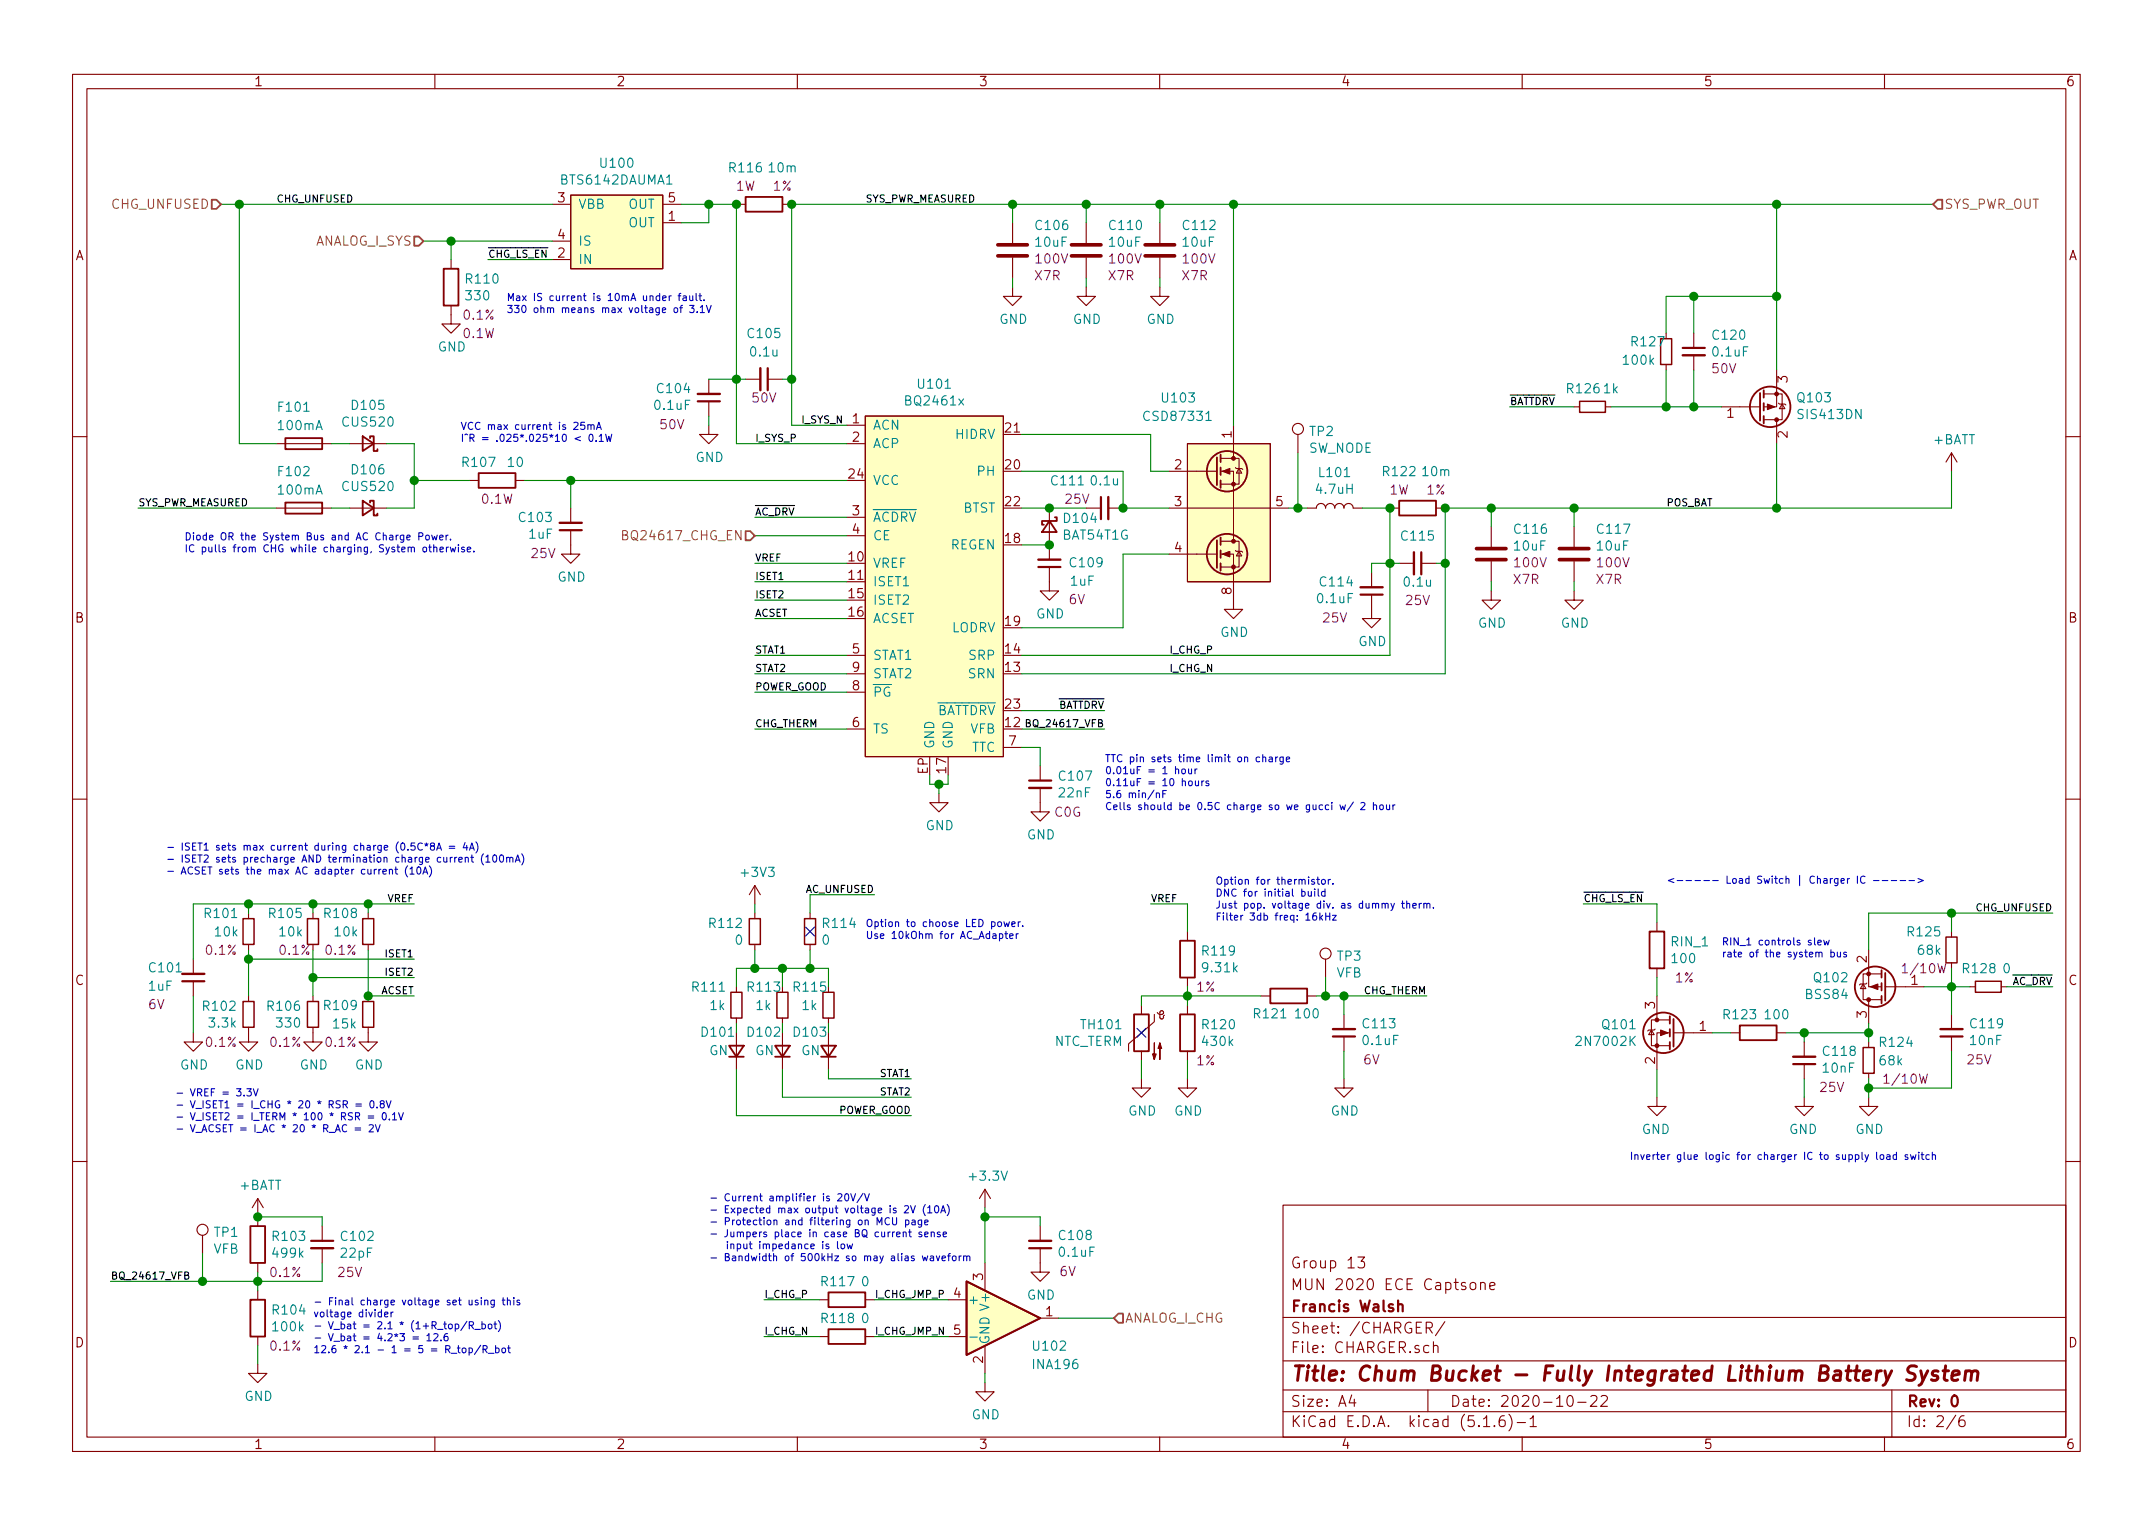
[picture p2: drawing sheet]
<svg xmlns="http://www.w3.org/2000/svg" width="297mm" height="210mm" viewBox="0 0 297 210" stroke-linecap="round" stroke-linejoin="round" font-family="sans-serif">
<g fill="none" stroke="#840000" stroke-width=".15">
<path d="M10 10.3h277v189.9h-277zM12 12.2h273v186.1h-273zM60 10.3v1.9M110 10.3v1.9M160 10.3v1.9M210 10.3v1.9M260 10.3v1.9M62.2 35.8v1.3M76.2 35.8h2.5M76.2 28.2h2.5M76.2 33.3h2.5M78.7 26.9h12.7v10.2h-12.7z"/>
<path d="M91.4 30.7h2.6M91.4 28.2h2.6M101.6 28.2h1.3M107.9 28.2h1.3M139.7 39.6v1.3h1.3l-1.3 1.3-1.3-1.3h1.3M139.7 30.7v2.8M139.7 35.6v2.7M149.9 39.6v1.3h1.2l-1.2 1.3-1.3-1.3h1.3M149.9 30.7v2.8M149.9 35.6v2.7M160 39.6v1.3h1.3l-1.3 1.3-1.3-1.3h1.3M160 30.7v2.8"/>
<path d="M160 35.6v2.7M62.2 42.2v2.5h1.3l-1.3 1.3-1.2-1.3h1.2M97.8 58.7v1.2h1.3l-1.3 1.3-1.3-1.3h1.3M97.8 52.3v2.1M97.8 55.4v2M102.9 52.3h2M105.9 52.3h2M116.8 58.7h2.6M119.4 57.4h19v47h-19zM170.2 58.7v4.5M179.1 59.9v2.6M217.2 56.1h.7"/>
<path d="M221.5 56.1h.7M229.9 50.3v.7M233.7 46v2M233.7 49v2M237.5 56.1h5.3M243.3 54.4h2.6v3.5h-2.6M245.1 51v5.1h-1.8M245.1 57.9v3.3M245.4 55.6l.1 .1h.8l.1 .2M245.9 55.7l.4 .7h-.8zM10 60.2h2M38.1 61.2h7.6"/>
<path d="M38.1 70.1h7.6M48.3 61.2h5M48.3 70.1h5M64.8 66.3h1.2M71.1 66.3h1.3M78.7 73.1v3.3h1.3l-1.3 1.3-1.2-1.3h1.2M78.7 70.1v2M116.8 61.2h2.6M116.8 71.4h2.6M116.8 73.9h2.6M144.8 78.2v3.3h1.2l-1.2 1.3-1.3-1.3h1.3M144.8 70.1v7.1"/>
<path d="M149.9 70.1h2M152.9 70.1h2M161.3 70.1h16.5M161.3 76.4h6.6M161.3 65h6.6M163.8 61.2h11.5v19.1h-11.5zM168.4 76.4h1.8v7.7h1.2l-1.2 1.2-1.3-1.2h1.3M168.4 65h1.8v9.7M168.4 74.7h2.5v3.5h-2.5M168.4 63.2h2.5v3.6h-2.5M170.4 75.9l.2 .2h.7l.1 .1M170.4 64.5l.2 .1h.7l.1 .2"/>
<path d="M170.9 76.1l.4 .6h-.7zM170.9 64.6l.4 .7h-.7zM180.3 70.1h1.3a.63 .63 0 0 1 .6-.6 .63 .63 0 0 1 .7 .6 .63 .63 0 0 1 .6-.6 .63 .63 0 0 1 .6 .6 .63 .63 0 0 1 .7-.6 .63 .63 0 0 1 .6 .6 .63 .63 0 0 1 .7-.6 .63 .63 0 0 1 .6 .6h1.3M189.2 79v2M191.8 70.1h1.2M193 77.7h2.1M196.1 77.7h2M198.1 70.1h1.3M205.7 72.6v2.8M205.7 77.5v2.8M217.2 72.6v2.8M217.2 77.5v2.8"/>
<path d="M269.2 62.5l-.7 1.2M269.2 62.5v2.5M269.2 62.5l.8 1.2M285 60.2h2M116.8 90.4h2.6M116.8 95.5h2.6M116.8 93h2.6M189.2 82v3.3h1.3l-1.3 1.3-1.2-1.3h1.2M205.7 81.5v1.3h1.3l-1.3 1.3-1.2-1.3h1.2M217.2 81.5v1.3h1.2l-1.2 1.3-1.3-1.3h1.3M10 110.3h2M116.8 100.6h2.6"/>
<path d="M129.5 109.5v1.2h1.3l-1.3 1.3-1.2-1.3h1.2M138.4 103.1h2.6M143.5 108.7v3.3h1.3l-1.3 1.3-1.3-1.3h1.3M143.5 105.7v2M285 110.3h2M26.7 132.3v2.1M26.7 135.4v2M34.3 126v.7M34.3 130.3v.8M34.3 137.4v.8M43.2 126v.7M43.2 137.4v.8"/>
<path d="M50.8 126v.7M50.8 130.3v.8M50.8 137.4v.8M101.6 136.1v.8M104.1 122.2l-.7 1.2M104.1 122.2v2.5M104.1 126v.7M104.1 130.3v.8M104.1 122.2l.8 1.2M111.8 126v.7M111.8 130.3v.8M157.5 138.7v1.2"/>
<path d="M159.3 139.9v1.1l-3.6 3v1M159.7 139.7a.44 .44 0 0 0 .4 .3 .44 .44 0 0 0 .4-.4l-.1-.2-.4 .2v.9l.2 .1h.2l.1-.2v-.2l.2-.1M163.8 128.5v1.3M163.8 134.9v1.2M163.8 138.7v1.2M174 137.4h1.3M180.3 137.4h1.3M182.9 132.3v2.6M185.4 139.9v2.1M228.6 127.2v1.3M228.6 133.6v1.3M228.6 137.4v3.3"/>
<path d="M257 135.8l.4 .6h-.7zM257.6 135.6l-.2 .2h-.7l-.2 .1M257.8 131.1v5h1.8M257.8 137.9v3.3M259.6 134.4h-2.6v3.5h2.6M260.1 136.1h5.3M269.2 128.5v.8M269.2 132.8v.8M269.2 139.9v2.1M271.8 136.1h.7M276.1 136.1h.8M26.7 142.5v1.3h1.2l-1.2 1.2-1.3-1.2h1.3"/>
<path d="M34.3 141.7v2.1h1.3l-1.3 1.2-1.3-1.2h1.3M43.2 141.7v2.1h1.2l-1.2 1.2-1.3-1.2h1.3M50.8 141.7v2.1h1.3l-1.3 1.2-1.3-1.2h1.3M101.6 140.5v.7M101.6 142.5v5.1M107.9 140.5v.7M107.9 142.5v5.1M114.3 140.5v.7M114.3 142.5v5.1M157.5 148.8v1.3h1.2l-1.2 1.3-1.3-1.3h1.3M157.5 145v1.3M163.8 148.8v1.3h1.3l-1.3 1.3-1.2-1.3h1.2"/>
<path d="M163.8 145v1.3M185.4 148.8v1.3h1.3l-1.3 1.3-1.3-1.3h1.3M185.4 143v2M227.8 142.1l.4 .6h-.7zM228.3 142l-.1 .1h-.7l-.2 .1M228.6 151.4v1.2h-1.3l1.3 1.3 1.3-1.3h-1.3M230.4 142.5h-1.8v5.1M230.4 140.7h-2.6v3.6h2.6M230.9 142.5h5.3M238.8 142.5h1.2M245.1 142.5h1.3M248.9 151.4v1.2h-1.3l1.3 1.3 1.3-1.3h-1.3"/>
<path d="M248.9 143.8v2M248.9 146.8v2M257.8 151.4v1.2h1.3l-1.3 1.3-1.3-1.3h1.3M257.8 143.8v.7M257.8 148.1v.7M269.2 143v2M10 160.2h2M27.9 170.4v2.6M35.6 165.3l-.8 1.3M35.6 165.3v3.9M35.6 174.2v1.3M35.6 178v1.3"/>
<path d="M35.6 165.3l.7 1.3M44.4 169.2v2M44.4 172.2v2M113 179.3h1.3M119.4 179.3h1.2M130.8 179.3h2.5M135.9 164.1l-.8 1.2M135.9 164.1v2.5M135.9 174.2v3.8M135.9 164.1l.8 1.2M143.5 172.2v3.3h1.3l-1.3 1.3-1.3-1.3h1.3M143.5 169.2v2"/>
<path d="M177 166.3h108v32h-108zM187.4 173.4h.9l-.5 .6 .3 .1a.61 .61 0 0 1 .1 .7l-.2 .1h-.4l-.2-.1M202.9 177.1a.41 .41 0 0 1 .7 .1v.4a.41 .41 0 0 1-.4 .3 .41 .41 0 0 1-.4-.3zM204.3 177.1a.38 .38 0 0 1 .6 0v.8M204.3 176.9v1M205.5 177.4l.7-.1v-.3l-.4-.1-.3 .2 .1 .7 .2 .1 .4-.1M285 160.2h2M35.6 188.2v1.3h1.2l-1.2 1.2-1.3-1.2h1.3M35.6 184.4v1.3M60 198.3v1.9M110 198.3v1.9M113 184.4h1.3"/>
<path d="M119.4 184.4h1.2M130.8 184.4h2.5M135.9 190.7v1.3h1.3l-1.3 1.3-1.3-1.3h1.3M135.9 185.7v3.8M143.5 181.9h2.5M160 198.3v1.9M177 194.8h108M177 191.8h108M177 187.8h108M177 181.8h108M186.5 192.5l-.4 1h1M186.8 193v1"/>
<path d="M196.8 183.2l.7-.1 .1-.2v-.3l-.3-.2h-.5v1.5M197 191.8v3M197.1 183.2l.5 .7M197.8 185.7a.38 .38 0 0 1 .6 .1v.8M197.8 185.1v1.5M199.3 182.3l-1.3 2M204.7 196.8h.8M206.2 196.7v.1l-.1-.1h.1v.1M207.5 195.3a.59 .59 0 0 0-.7 .7l.1 .7a.49 .49 0 0 0 .7 0 .65 .65 0 0 0-.1-.7 .51 .51 0 0 0-.6 0l-.1 .2M208.2 195.1a1.71 1.71 0 0 1 0 2.3M209.3 196.3h1.2M210 198.3v1.9"/>
<path d="M211.1 195.8l.3-.3 .1-.2v1.5M211.1 196.8h.9M216.3 192.7a.35 .35 0 0 1 .4-.2 .35 .35 0 0 1 .3 .3 .78 .78 0 0 1-.4 1.2 .87 .87 0 0 1-.3-1.3zM217.7 193.5h1.1M219.5 192.7l.2-.2h.3a.41 .41 0 0 1 .3 .7l-.9 .8h.9M220.9 192.7l.2-.2 .5 .1a.37 .37 0 0 1 .1 .6l-.9 .8h1M260 198.3v1.9M261 191.8v6.5M269.8 195.2l-1.2 2M271 195.3a.62 .62 0 0 0-.7 .7v.5a.48 .48 0 0 0 .7 .2l.1-.2-.1-.5a.48 .48 0 0 0-.7 .2"/>
<circle cx="179.1" cy="59.2" r=".76"/>
<circle cx="182.9" cy="131.6" r=".76"/>
<circle cx="27.9" cy="169.7" r=".76"/>
</g>
<g fill="none" stroke="#840000" stroke-width=".3">
<path d="M96.3 55.4h3M105.9 50.8v3M232.2 48h3M77.2 73.1h3.1M143.3 78.2h3M151.9 68.6v3M196.1 76.2v3M187.7 82h3.1M142 107.7h3M25.1 135.4h3.1M183.9 143h3M247.4 146.8h3"/>
<path d="M267.7 143h3.1M42.9 171.2h3.1M142 172.2h3M192.9 179.4v1.5M192.9 180.1a.38 .38 0 0 1 .6 0v.8M269.4 192.7a.35 .35 0 0 1 .4-.2 .35 .35 0 0 1 .2 .3 .77 .77 0 0 1-.4 1.2 .9 .9 0 0 1-.2-1.3z"/>
</g>
<path d="M260 189.1l.3 1.3M261 189.1l-.9 1.8-.3 .2M264.4 188.5l-.7-.1a.5 .5 0 0 0-.5 .5 .5 .5 0 0 0 .3 .5l.4 .1a.48 .48 0 0 1 .3 .5 .48 .48 0 0 1-.4 .4l-.8-.1M265 189.1l.3 1.3M266 189.1l-.9 1.8-.4 .2M267.4 189.2l-.2-.1-.5 .1-.1 .3 .2 .3 .5 .1 .1 .3-.2 .1-.2 .1-.5-.1M268.1 189.1h.7M268.4 188.4l-.2 1.8 .1 .1 .4 .1M269.3 189.8l1-.2v-.4l-.2-.1-.6 .1-.1 .2-.1 .8 .2 .2 .6-.1M271.2 189.3a.5 .5 0 0 1 .8 .1l-.1 1M271.2 189.1l-.2 1.3M272 189.4a.47 .47 0 0 1 .5-.3 .47 .47 0 0 1 .4 .3l-.1 1" fill="none" stroke="#840000" stroke-width=".41"/>
<g fill="none" stroke="#840000" stroke-width=".25">
<path d="M61.2 37.1h2v5.1h-2zM102.9 27.2h5v2h-5zM242.8 54.2v3.8M243.3 53.8v1.1M243.3 55.6v1M243.3 57.4v1M39.4 60.4h5v1.6h-5zM39.4 69.3h5v1.6h-5zM50 60.2l1.6 1-1.6 1zM50 69.1l1.6 1-1.6 1zM51.1 60.4v-.2h.5v2h.5v-.2M51.1 69.3v-.2h.5v2h.5v-.2"/>
<path d="M66 65.3h5.1v2h-5.1zM144.8 71.9l1 1.5h-2zM145.5 71.4h.3v.5h-2v.5h.2M167.9 63.1v3.8M167.9 74.5v3.9M168.4 62.7v1M168.4 64.5v1M168.4 66.3v1M168.4 74.2v1M168.4 75.9v1.1M168.4 77.7v1M193 69.1h5.1v2h-5.1z"/>
<path d="M156.5 139.9h2v5.1h-2zM162.8 139.9h2v5.1h-2zM162.8 129.8h2v5.1h-2zM175.3 136.4h5v2h-5zM227.6 128.5h2v5.1h-2zM259.6 133.9v1M259.6 135.6v1M259.6 137.4v1M260.1 134.2v3.8M100.6 144.3h2l-1 1.5zM100.6 145.8h2M106.9 144.3h2.1l-1.1 1.5z"/>
<path d="M106.9 145.8h2.1M113.3 144.3h2l-1 1.5zM113.3 145.8h2M230.4 140.2v1M230.4 142v1M230.4 143.8v1M230.9 140.6v3.8M240 141.5h5.1v2h-5.1zM34.5 169.2h2.1v5h-2.1zM34.5 179.3h2.1v5.1h-2.1zM114.3 178.3h5.1v2h-5.1zM133.3 176.8l10.2 5.1-10.2 5z"/>
<path d="M114.3 183.4h5.1v2h-5.1z"/>
<circle cx="244.2" cy="56.1" r="2.79"/>
<circle cx="169.3" cy="76.4" r="2.79"/>
<circle cx="169.3" cy="65" r="2.79"/>
<circle cx="258.7" cy="136.1" r="2.79"/>
<circle cx="229.5" cy="142.5" r="2.79"/>
</g>
<path d="M137.7 35.3h4M137.7 33.8h4M147.8 35.3h4.1M147.8 33.8h4.1M158 35.3h4.1M158 33.8h4.1M203.7 77.2h4.1M203.7 75.7h4.1M215.1 77.2h4.1M215.1 75.7h4.1" fill="none" stroke="#840000" stroke-width=".51"/>
<g fill="#ffffc2" stroke="#ffffc2" stroke-width=".14">
<path d="M133.3 176.8l10.2 5.1-10.2 5z"/>
<path d="M78.7 26.9h12.7v10.2h-12.7z"/>
<path d="M119.4 57.4h19v47h-19z"/>
<path d="M163.8 61.2h11.5v19.1h-11.5z"/>
</g>
<path d="M92 25.4h.7M166.4 58h.7M133.8 184.5h1" fill="none" stroke="#008484" stroke-width=".15"/>
<g fill="none" stroke="#840000" stroke-width=".33">
<path d="M96.3 54.4h3M104.9 50.8v3M232.2 49h3M77.2 72.1h3.1M143.3 77.2h3M152.9 68.6v3M195.1 76.2v3M187.7 81h3.1M142 108.7h3M25.1 134.4h3.1M183.9 142h3M247.4 145.8h3"/>
<path d="M267.7 142h3.1M42.9 172.2h3.1M142 171.2h3"/>
</g>
<g fill="none" stroke="#840000" stroke-width=".2">
<path d="M217.9 55.4h3.6v1.5h-3.6zM229.1 46.7h1.5v3.6h-1.5zM33.5 126.7h1.6v3.6h-1.6zM33.5 138.2h1.6v3.5h-1.6zM42.4 138.2h1.5v3.5h-1.5zM42.4 126.7h1.5v3.6h-1.5zM50 126.7h1.6v3.6h-1.6zM50 138.2h1.6v3.5h-1.6zM100.8 136.9h1.6v3.6h-1.6zM103.4 126.7h1.5v3.6h-1.5zM107.2 136.9h1.5v3.6h-1.5zM111 126.7h1.5v3.6h-1.5z"/>
<path d="M113.5 136.9h1.6v3.6h-1.6zM268.5 129.3h1.5v3.5h-1.5zM272.5 135.4h3.6v1.5h-3.6zM257 144.5h1.6v3.6h-1.6z"/>
</g>
<g fill="#840000" stroke="#840000" stroke-width=".15">
<path d="M229.1 142.1l1 .4-1 .4z"/>
<path d="M258.1 136.1l1-.3v.7z"/>
<path d="M160 143.9l.3 .7h-.5l.2-.7v2.3z"/>
<path d="M159.3 143.9v2.3l-.3-.8h.5l-.2 .8z"/>
<path d="M243.8 55.7l1.1 .4-1.1 .4z"/>
<path d="M168.7 76.4l1-.3v.7z"/>
<path d="M168.7 65l1-.4v.8z"/>
<circle cx="228.6" cy="144.3" r=".25"/>
<circle cx="228.6" cy="140.7" r=".25"/>
<circle cx="257.8" cy="134.4" r=".25"/>
<circle cx="257.8" cy="137.9" r=".25"/>
<circle cx="245.1" cy="54.4" r=".25"/>
<circle cx="245.1" cy="57.9" r=".25"/>
<circle cx="170.2" cy="78.2" r=".25"/>
<circle cx="170.2" cy="74.7" r=".25"/>
<circle cx="170.2" cy="66.8" r=".25"/>
<circle cx="170.2" cy="63.2" r=".25"/>
</g>
<g fill="none" stroke="#008400" stroke-width=".15">
<path d="M30.5 28.2h45.7M33 28.2v33h5.1M58.4 33.3h17.8M62.2 33.3v2.5M67.3 35.8h8.9M94 28.2h7.6v33h15.2M97.8 28.2v2.5h-3.8M139.7 28.2v2.5M139.7 38.3v1.3M149.9 28.2v2.5M149.9 38.3v1.3M160 28.2v2.5"/>
<path d="M160 38.3v1.3M170.2 28.2v30.5M245.1 28.2v22.8M266.7 28.2h-157.5v30.5h7.6M97.8 57.4v1.3M97.8 52.3h5.1M107.9 52.3h1.3M141 59.9h17.7v5.1h2.6M208.3 56.1h8.9M222.2 56.1h15.3M229.9 51v5.1M233.7 40.9v5.1"/>
<path d="M233.7 51v5.1M245.1 40.9h-15.2v5.1M19 70.1h19.1M45.7 70.1h2.6M45.7 61.2h2.6M53.3 61.2h3.8v8.9h-3.8M57.1 66.3h7.7M72.4 66.3h44.4M78.7 66.3v3.8M104.1 71.4h12.7M104.1 73.9h12.7M104.1 77.7h12.7"/>
<path d="M141 70.1h8.9M141 65h13.9v5.1h6.4M141 75.2h3.8M161.3 76.4h-6.4v10.2h-13.9M177.8 70.1h2.5M179.1 62.5v7.6M188 70.1h3.8v20.3h-50.8M193 77.7h-3.8v1.3M198.1 77.7h1.3M205.7 70.1v2.5M217.2 70.1v2.5M245.1 61.2v8.9"/>
<path d="M269.2 65v5.1h-69.8v22.9h-58.4M104.1 82.8h12.7M104.1 85.3h12.7M104.1 80.3h12.7M104.1 93h12.7M104.1 90.4h12.7M104.1 95.5h12.7M141 98h11.4M205.7 80.3v1.2M217.2 80.3v1.2M104.1 100.6h12.7M128.3 106.9v1.3h2.5v-1.3"/>
<path d="M129.5 108.2v1.3M141 103.1h2.5v2.6M141 100.6h11.4M26.7 137.4v5.1M34.3 124.7v1.3M34.3 131.1v6.3M34.3 132.3h22.8M43.2 124.7v1.3M43.2 131.1v6.3M43.2 134.9h13.9M50.8 124.7v1.3M50.8 131.1v6.3h6.3"/>
<path d="M57.1 124.7h-30.4v7.6M101.6 136.1v-2.5h12.7v2.5M104.1 124.7v1.3M104.1 131.1v2.5M107.9 133.6v2.5M111.8 131.1v2.5M120.6 123.4h-8.8v2.6M158.7 124.7h5.1v3.8M163.8 136.1v2.6M174 137.4h-16.5v1.3M181.6 137.4h15.2M182.9 134.9v2.5"/>
<path d="M185.4 137.4v2.5M218.4 124.7h10.2v2.5M228.6 134.9v2.5M265.4 136.1h6.4M269.2 126v2.5M269.2 133.6v6.3M276.9 136.1h6.3M283.2 126h-25.4v5.1M101.6 141.2v1.3M101.6 147.6v6.3h24.1M107.9 147.6v3.8h17.8M114.3 147.6v1.2h11.4"/>
<path d="M157.5 146.3v2.5M163.8 146.3v2.5M185.4 145v3.8M228.6 147.6v3.8M236.2 142.5h2.6M246.4 142.5h11.4M248.9 142.5v1.3M248.9 148.8v2.6M257.8 141.2v2.6M257.8 148.8v2.6M269.2 145v5.1h-11.4M27.9 173v3.8"/>
<path d="M35.6 167.9h8.8v1.3M35.6 175.5v2.5M44.4 174.2v2.6h-29.2M105.4 179.3h7.6M120.6 179.3h10.2M135.9 167.9h7.6v1.3M135.9 166.6v7.6M35.6 185.7v2.5M105.4 184.4h7.6M120.6 184.4h10.2M135.9 189.5v1.2M146 181.9h7.7"/>
</g>
<path d="M29.2 27.6h.6l.7 .6-.7 .6h-.6zM57.1 32.6h.7l.6 .7-.6 .6h-.7zM267.3 27.6h.7v1.2h-.7l-.6-.6zM102.9 73.3h.6l.6 .6-.6 .6h-.6zM154.3 181.2h.6v1.3h-.6l-.6-.6z" fill="none" stroke="#848400" stroke-width=".25"/>
<path d="M85.9 73.8h.5l.2-.2-.1-.3-.2-.1h-.4v1.3h.5l.2-.2v-.3l-.1-.1-.2-.1" fill="none" stroke="#848400" stroke-width=".15"/>
<path d="M141.6 99.7h.5v-.3l-.5-.1v1h.4l.2-.4-.3-.2M25.5 175.9h.5v-.3l-.5-.1v1h.4l.2-.4-.3-.2" fill="none" stroke="#000" stroke-width=".15"/>
<g fill="none" stroke="#0000c2" stroke-width=".15">
<path d="M80.6 58.3h-.4l-.1 .4h.5l.1 .1-.1 .4-.1 .1-.4-.1M81.1 58.7l.4-.1v.7M81.1 58.6v.7M81.4 60l.1-.1a.54 .54 0 0 1 .4 .4 .54 .54 0 0 1-.2 .6h-.1a.56 .56 0 0 1-.2-.9zM81.5 58.7l.2-.1h.2l.1 .7M82.3 59.3l.3-1 .4 1M82.4 59h.5M83.6 59.9l.2 1 .2-.7 .2 .7 .2-1M91.4 41.1l.5-.1-.1-.1-.2-.1-.2 .1 .1 .5h.3M92.3 40.8v.7M92.6 40.8l-.3 .2M93 42.5h.3l.2 .1v.3l-.2 .2h-.2l-.1-.2z"/>
<path d="M93.5 40.8h.4M93.8 42.5h.4M93.9 40.5l-.2 .1v.9M94.2 42.1l-.3 .2v.8M94.3 40.9h.3l.1 .6M94.7 41l-.5 .2 .2 .3 .3-.1M95.1 40.8v.5a.24 .24 0 0 0 .2 .2 .24 .24 0 0 0 .3-.1M95.1 42.1h.7l-.4 .4h.3l.1 .2-.1 .4h-.4l-.2-.1M95.6 40.8v.7M96 40.5v.8l.2 .2M96.2 43v.1M96.4 40.8h.4"/>
<path d="M96.6 40.5v.8l.2 .2M96.6 42.4l.3-.3v1M96.6 43.1h.6M97.1 41.4v.1M97.5 42.1l.3 1 .3-1M56.1 74.2l.5-.1-.1-.2-.2-.1-.2 .2 .1 .4h.3M57.8 74h.4l.1-.2v-.2l-.5-.1v1M58.4 75.6l.1-.1 .3 .1v.5h-.3l-.1-.1zM58.8 73.9l.1-.1 .3 .1v.5l-.3 .1-.1-.1zM59.2 75.5h.3M59.3 75.2v.8l.2 .1M59.6 73.8l.2 .7 .1-.5 .2 .5 .2-.7"/>
<path d="M59.8 75.6l.4-.1 .1 .6M59.8 75.2v.9M60.7 74.2l.4-.1v-.2l-.3-.1-.1 .2v.4h.4M60.7 75.8l.5-.1-.1-.2h-.3l-.1 .1 .1 .5h.3M61.5 73.8v.7M61.6 75.5v.6M61.8 73.8l-.3 .2M61.9 75.5l-.3 .2M62.1 75.5l.2 .6 .2-.4 .2 .4 .2-.6M62.2 74.4v.1M63.2 75.2h.1M63.2 75.5v.6"/>
<path d="M64.1 75.5h-.3l-.1 .1 .1 .2 .3 .1v.2h-.4M64.5 75.8l.4-.1v-.2h-.3l-.1 .1v.5h.4M65.4 76v.1M82.2 60.8v.1M82.7 60.2l.3-.3v1M82.7 60.9h.5M53.7 119.9v.7M54.5 119.9h.4M54.6 119.6v.8l.3 .2M56.2 119.5a1.09 1.09 0 0 0 0 1.5M56.6 119.9l.2-.3v1M57.2 116.3h-.5v.5l.5-.1 .1 .2-.1 .3-.1 .1-.4-.1"/>
<path d="M57.6 119.7l.1-.1a.53 .53 0 0 1 .4 .5 .53 .53 0 0 1-.4 .5l-.1-.1-.1-.3zM58.3 116.4a.46 .46 0 0 0-.7 .4 .46 .46 0 0 0 .6 .4h.1M58.6 116.4l.2 .1 .3-.1M58.7 116.7l.1-.2 .2 .2M58.8 116.3v.2M59.2 119.5a1.09 1.09 0 0 1 0 1.5M59.6 116.7l-.2-.2 .2-.2 .3 .1v.3a.34 .34 0 0 0-.5 .1 .34 .34 0 0 0 .1 .4l.1 .1a.31 .31 0 0 0 .3-.2 .31 .31 0 0 0-.1-.4M60.2 117.3l.4-1 .3 1M60.3 117h.5M62 117h.7M62 116.8h.7M63 118.3l-.3 .2"/>
<path d="M63.3 118.6l.5-.1-.1-.2h-.3l-.1 .1v.5h.4M64.2 116.3l-.3 .7h.6M64.2 118.4l.4-.1v.6M64.2 118.3v.6M64.4 116.6v.7M64.8 117.3l.3-1 .3 1M64.9 117h.4M64.9 118.3h.4M65.1 118v.8l.2 .1M65.7 116.1a1.16 1.16 0 0 1 0 1.6M66.7 117.8a1.16 1.16 0 0 0 0 1.5M67 118.2l.3-.2v.9"/>
<path d="M67 118.9h.6M68.1 118h.1a.54 .54 0 0 1 .4 .4 .54 .54 0 0 1-.2 .5h-.1a.56 .56 0 0 1-.2-.9zM69 118h.2a.57 .57 0 0 1-.1 .9l-.2-.3zM69.9 118.4l.4-.1v.6M69.9 118.3v.6M70.3 118.4l.2-.1h.2l.1 .6M71.1 118.9l.3-.9 .4 .9M71.2 118.7h.5M72 117.8a1.16 1.16 0 0 1 0 1.5M159.5 109.5l.4-.1 .1 .7M159.5 109.4v.7M160.4 109.5h.4"/>
<path d="M160.9 109.1h-.5v1M163.1 106.2l.1-.1 .3 .1 .1 .3-.2 .3-.3-.2zM164 106.1v.6l.3 .1 .1-.2M164 107.8l.3-.1 .2 .2v.3l-.2 .2h-.2l-.1-.2zM164.4 106.1v.7M164.9 106.1v.7M164.9 107.7l.1 .7h.2l.2-.1M165.2 106.1l-.3 .2M165.4 107.7v.7M165.8 107.7v.7M166.1 107.7l-.3 .2M166.8 107.8l-.3-.1-.1 .2v.1l.4 .1v.3h-.4"/>
<path d="M173.8 104.5l-.3-.1-.2 .2 .1 .4h.4M174.2 104.5h.4v.6M174.2 104.1v1M175.1 104.5h.4v.6M175.5 104.7l-.4 .1 .1 .3 .3-.1M176 104.4v.7M176.3 104.4l-.3 .2M177 104.4v.8l-.1 .2h-.3M177 104.5l-.2-.1-.2 .2 .1 .4h.3M177.5 104.8l.4-.1v-.2l-.3-.1-.1 .2v.4h.4M184.9 111l.2 .7 .1-.5 .2 .5 .2-.7M186.7 110.7l-.8 1.2"/>
<path d="M187.8 110.8l.3-.1 .2 .3-.6 .7h.6M189.5 111.1h.4v.6M189.5 110.7v1M190.4 111.1l.1-.1 .3 .1v.6h-.3l-.1-.1zM191.3 111v.6a.24 .24 0 0 0 .2 .1 .24 .24 0 0 0 .2-.1M191.7 111v.7M192.2 111v.7M192.5 111l-.3 .2M52.8 120.3l.5-.1v-.2l-.3-.1-.2 .2 .1 .4h.4M53.7 120h.4l.1 .6M56.6 120.6h.5M58.3 120.6l.4-1 .3 1"/>
<path d="M58.4 120.3h.5M137.7 127.2h.1h.3l.1 .4-.1 .2h-.3l-.1-.1zM137.9 128.9l.3-.1 .2 .2-.1 .4h-.4M137.9 128.8v1M138.5 127.2l.2 .6 .2-.5 .2 .5 .2-.6M138.6 128.8h.4M138.8 128.5v.8l.2 .2M139.3 129.2l.5-.1-.1-.2-.3-.1-.1 .2v.4h.4M139.6 127.5l.5-.1-.1-.2h-.3l-.1 .1v.5h.4M140.2 128.8v.7M140.5 128.8l-.3 .2M140.5 127.2v.6"/>
<path d="M140.8 127.2l-.3 .1M141.1 127.7v.1M179.6 123h.3l.2 .2-.1 .4h-.4M180.5 123v.6h.3l.1-.1M180.9 123v.6M181.3 121.4l-.2-.1-.2 .2 .1 .1 .3 .1v.2h-.4M181.4 122.7h.1M181.4 123v.6M181.6 126h-.3a.74 .74 0 0 0-.1 .9h.4l.1-.4-.2-.2-.3 .1-.1 .1M181.7 121.3h.3M181.8 121v.8l.2 .2M181.9 122.7v.8l.1 .1"/>
<path d="M182.1 126v.9M182.2 126.6l.3 .3M182.4 121.4l.1-.1 .3 .1 .1 .4-.1 .1-.3 .1-.1-.1zM182.5 126.3l-.4 .4M182.8 123h-.3l-.2 .2 .1 .4h.4M182.8 122.7v.9M182.9 126v.9M182.9 126.4h.6M183.3 121.3v.7M183.5 126v.9M183.6 121.3l-.3 .2M183.8 126.3h.6l-.6 .6h.6"/>
<path d="M183.9 121.9v.1M191.9 124.6l.3 .7M192.4 124.6l-.4 .9-.1 .1M193.4 124.6h.4M193.5 124.3v.8l.3 .2M194.1 124.7h.4v.6M194.1 124.3v1M194.9 125l.5-.1v-.2l-.3-.1-.2 .2 .1 .4h.4M195.8 124.6v.7M196.1 124.6l-.3 .2M196.4 124.7h.4v.6M196.4 124.6v.7"/>
<path d="M196.8 124.8l.2-.2 .2 .1 .1 .6M197.8 125.2v.1M250.3 129.4v.8l.2 .2M250.8 130l.5-.1-.1-.1-.2-.1-.2 .1 .1 .5h.3M251.6 129.7l.2 .7 .2-.5 .2 .5 .2-.7M252.6 131.4h.3l.2 .1-.1 .5h-.4M252.6 131v1M252.8 121.2l-.3 .2M253.5 131.4v.5a.24 .24 0 0 0 .2 .1 .24 .24 0 0 0 .2-.1M253.6 121.2v.8l-.2 .2-.3-.1M253.6 121.3l-.3-.1-.2 .2 .1 .4h.4M253.9 131.4v.6"/>
<path d="M254 121.5l.5-.1-.1-.1-.3-.1-.1 .1 .1 .5h.3M254.7 131.4h-.2l-.1 .1v.1l.3 .1v.3h-.3M254.9 121.2v.7M255.2 121.2l-.3 .2M256.3 120.9v1M257.3 120.9a.4 .4 0 0 0-.5 .1 .4 .4 0 0 0-.1 .4 .37 .37 0 0 0 .2 .4 .37 .37 0 0 0 .4 0M258.5 121.5h.7M259.7 121.5h.8M260.9 121.5h.8M262.2 121.5h.7M263.4 121.5h.7M264.6 121.2l.8 .3-.8 .3"/>
<path d="M33.7 151.1v.1M34.1 150.2h.6l-.4 .4 .3 .1v.4l-.1 .1-.4-.1M35 150.2l.3 1 .3-1M47.8 155.2a.44 .44 0 0 0-.5 .1 .44 .44 0 0 0 0 .6l.2 .3 .3-.1M49 155.6h.8M49 155.9h.8M49.1 152.3h.8M49.1 152.6h.8M50.8 154h.8M50.8 154.2h.8M50.9 155.2h.4h.2v.2l-.6 .8h.6M51.1 151.9h.3a.57 .57 0 0 1-.1 1l-.3-.4z"/>
<path d="M51.8 155.2l.3 1 .4-1M52 152.7v.2M52.6 152.3l-.1-.2v-.2h.4l.1 .1-.1 .2-.3 .1-.1 .2v.1l.1 .3 .3-.1 .1-.2v-.1l-.2-.2M52.8 153.6l.2-.1a.54 .54 0 0 1 .3 .4 .54 .54 0 0 1-.1 .6h-.1a.56 .56 0 0 1-.3-.9zM53.3 151.9l.3 1 .3-1M53.7 154.4v.1M54.2 153.8l.2-.3v1M54.2 154.5h.5M55 153.5l.3 1 .4-1M258.9 159v.8l.2 .2M259.4 159.4l.2-.1 .3 .1-.1 .5-.2 .1-.2-.1zM260.3 159.4h.4l.1 .6"/>
<path d="M260.8 159.5l-.5 .2 .1 .3 .4-.1M261.6 159.4l-.2-.1-.2 .2 .1 .4h.3M261.6 159v1M263.2 159.4l-.2-.1-.2 .1 .1 .2 .3 .1v.2h-.4M263.6 159.3l.2 .7 .2-.5 .2 .5 .1-.7M264.7 159h.1M264.7 159.3v.7M265 159.3h.4M265.2 159v.8l.2 .2M266.2 159.4l-.3-.1-.2 .2 .1 .4h.4M266.6 159.4h.4v.6M266.6 159v1"/>
<path d="M65.9 179.4h-.2l-.1 .1v.1l.3 .2v.2h-.3M66.4 179v.1M66.4 179.4v.6M66.9 179.4h.4v.6M66.9 179.4v.6M68.2 179.4v.8l-.2 .2-.2-.1M68.2 179.4h-.3l-.2 .1 .1 .5h.4M69.3 179.4h.4M69.4 179v.9l.3 .1M70 179.4h.4v.6M70 179v1M70.9 179v.1"/>
<path d="M70.9 179.4v.6M71.7 179.4h-.2l-.2 .1v.1l.4 .2v.2h-.4M113.5 171.6v.7M114.3 171.7l-.2-.1-.2 .1 .2 .3h.2v.2h-.4M115.5 171.3v.8l.2 .2M115.6 164.8l.4-.1 .2 .3-.7 .7h.7M116.1 171.7l.1-.1 .3 .1v.4l-.1 .2-.3-.1zM116.6 164.8l.2-.1a.54 .54 0 0 1 .4 .4 .54 .54 0 0 1-.2 .5l-.1 .1a.56 .56 0 0 1-.3-.9zM116.9 171.6l.1 .7 .2-.5 .2 .5 .2-.7M117.4 164.7l.3 1 .3-1M119.1 164.6l-.9 1.3M119.3 164.7l.3 1 .3-1"/>
<path d="M122.7 168.1a.45 .45 0 0 0-.6 .4 .45 .45 0 0 0 .6 .4M123.1 168v.8l.2 .2 .3-.1 .1-.1v-.8M123.7 170.3l.5-.1-.1-.2h-.2l-.2 .1v.5h.4M124.6 170h.4v.6M124.6 170v.6M124.8 166.4l.4-.1 .1 .3-.6 .7h.6M124.9 168.4l.3-.1 .2 .2-.1 .4h-.4M124.9 168.3v1M125.3 170h.4M125.5 169.6v.9l.2 .1M125.6 166.3l.4 1 .3-1M125.8 168.4h.4l.1 .6"/>
<path d="M126.3 168.5l-.5 .2 .1 .3 .4-.1M127.2 168.3v.8l-.3 .2h-.2M127.2 168.4l-.3-.1-.2 .2 .1 .4h.4M127.2 170h-.3l-.1 .1v.2l.4 .1v.2h-.4M127.3 173.3l.1 .6 .2-.4 .2 .4 .2-.6M127.6 168.7l.4-.2v-.1l-.3-.1-.1 .1v.5h.4M127.6 170.3l.4-.1v-.2h-.3l-.1 .1v.5h.4M127.7 166.2a1.16 1.16 0 0 0 0 1.5M128 166.6l.3-.3v1M128 167.3h.6M128.4 173.3h.4v.6M128.5 170h.4v.6"/>
<path d="M128.5 170v.6M128.8 173.5l-.5 .2 .2 .2h.3M129 166.4l.2-.1a.53 .53 0 0 1 .3 .5 .53 .53 0 0 1-.3 .5l-.2-.1-.1-.3zM129.2 173.3l.2 .6 .2-.6M129.7 170h-.2l-.2 .1 .1 .2 .3 .1v.2h-.4M129.8 167.3l.3-1 .4 1M129.9 167.1h.5M130 173.6l.5-.1-.1-.2h-.3l-.1 .1v.5h.4M130.1 170.3l.5-.1v-.2h-.3l-.2 .1 .1 .5h.4M130.7 166.2a1.16 1.16 0 0 1 0 1.5M130.7 173.3h.4M131.1 172.9l-.2 .2v.8"/>
<path d="M131.4 173.3h.2h.3l-.1 .6h-.2l-.2-.1zM132.3 173.3v.6M132.6 173.3l-.3 .2M132.9 173.3h.4l.1 .6M132.9 173.3v.6M133.4 173.4l.1-.1h.3v.6M52.6 181.1l-.3-.1-.1 .2v.4h.4M52.6 180.7v1M53.1 181.4l.4-.2v-.1l-.3-.1-.1 .1v.5h.4M53.9 181v.7M54.2 181l-.3 .2M57 184.4h.7"/>
<path d="M57 184.7h.7M58.9 184.3l.3-.3v1M58.9 185h.6M59.8 184.1l.4-.1 .2 .1v.2l-.6 .7h.6M60.8 184.9v.1M61.7 184l-.3 .1a.74 .74 0 0 0 0 .8h.3l.1-.3-.2-.2h-.2l-.1 .2M62.8 182.7h.3l.2 .1-.1 .5h-.4M63.1 186h.4M63.2 185.6v.9l.3 .1M63.8 186h.2h.2l.1 .4-.1 .2h-.2l-.2-.1zM64.4 182.3l-.8 1.3M64.7 186h.3l.2 .2-.1 .4h-.4"/>
<path d="M64.7 186v1M64.7 182.8h.5l.1-.1v-.3l-.6-.1v1M65 182.8l.3 .5M65.5 183.4h.8M66.3 185.6l-.8 1.3M66.5 182.7h.3l.2 .1-.1 .5h-.4M66.5 182.3v1M66.6 186.2l.5-.1 .1-.1v-.3l-.6-.1v1M66.9 186.2l.3 .4M67.4 182.7h.1h.3l.1 .4-.2 .2-.3-.1zM67.4 186.7h.7M68.1 182.7h.4"/>
<path d="M68.3 182.3v.9l.2 .1M68.4 186h.3l.2 .2-.1 .4h-.4M68.4 185.6v1M68.8 182.2a1.16 1.16 0 0 1 0 1.5M69.3 186h.1h.3v.6h-.3l-.1-.1zM70 186h.4M70.2 185.6v.9l.2 .1"/>
</g>
<g fill="#008400" stroke="#008400" stroke-width=".25">
<circle cx="101.6" cy="52.3" r=".51"/>
<circle cx="57.2" cy="66.3" r=".51"/>
<circle cx="78.7" cy="66.3" r=".51"/>
<circle cx="233.7" cy="56.1" r=".51"/>
<circle cx="245.1" cy="70.1" r=".51"/>
<circle cx="199.4" cy="77.7" r=".51"/>
<circle cx="111.8" cy="133.6" r=".51"/>
<circle cx="191.8" cy="77.7" r=".51"/>
<circle cx="33" cy="28.2" r=".51"/>
<circle cx="245.1" cy="28.2" r=".51"/>
<circle cx="108" cy="133.6" r=".51"/>
<circle cx="233.7" cy="40.9" r=".51"/>
<circle cx="245.1" cy="40.9" r=".51"/>
<circle cx="229.9" cy="56.1" r=".51"/>
<circle cx="154.9" cy="70.1" r=".51"/>
<circle cx="135.9" cy="167.9" r=".51"/>
<circle cx="163.8" cy="137.4" r=".51"/>
<circle cx="269.2" cy="126" r=".51"/>
<circle cx="182.9" cy="137.4" r=".51"/>
<circle cx="170.2" cy="28.2" r=".51"/>
<circle cx="257.8" cy="150.1" r=".51"/>
<circle cx="27.9" cy="176.8" r=".51"/>
<circle cx="185.4" cy="137.4" r=".51"/>
<circle cx="269.2" cy="136.1" r=".51"/>
<circle cx="34.3" cy="124.7" r=".51"/>
<circle cx="109.2" cy="28.2" r=".51"/>
<circle cx="104.1" cy="133.6" r=".51"/>
<circle cx="62.2" cy="33.3" r=".51"/>
<circle cx="50.8" cy="124.7" r=".51"/>
<circle cx="43.2" cy="134.9" r=".51"/>
<circle cx="101.6" cy="28.2" r=".51"/>
<circle cx="50.8" cy="137.4" r=".51"/>
<circle cx="43.2" cy="124.7" r=".51"/>
<circle cx="34.3" cy="132.3" r=".51"/>
<circle cx="257.8" cy="142.5" r=".51"/>
<circle cx="35.6" cy="167.9" r=".51"/>
<circle cx="199.4" cy="70.1" r=".51"/>
<circle cx="191.8" cy="70.1" r=".51"/>
<circle cx="144.8" cy="75.2" r=".51"/>
<circle cx="35.6" cy="176.8" r=".51"/>
<circle cx="144.8" cy="70.1" r=".51"/>
<circle cx="97.8" cy="28.2" r=".51"/>
<circle cx="149.9" cy="28.2" r=".51"/>
<circle cx="139.7" cy="28.2" r=".51"/>
<circle cx="248.9" cy="142.5" r=".51"/>
<circle cx="129.5" cy="108.2" r=".51"/>
<circle cx="160" cy="28.2" r=".51"/>
<circle cx="217.2" cy="70.1" r=".51"/>
<circle cx="179.1" cy="70.1" r=".51"/>
<circle cx="205.7" cy="70.1" r=".51"/>
<circle cx="109.2" cy="52.3" r=".51"/>
</g>
<path d="M111.2 127.9l1.2 1.2M112.4 127.9l-1.2 1.2M156.9 141.9l1.2 1.2M158.1 141.9l-1.2 1.2" fill="none" stroke="#000084" stroke-width=".15"/>
<text font-size="2.8" fill="#840000" x="178" y="190.5">Title: Chum Bucket - Fully Integrated Lithium Battery System</text>
<g font-size="2.1" fill="#840000">
<text x="178" y="178">MUN 2020 ECE Captsone</text>
<text x="178" y="175">Group 13</text>
<text x="178" y="184">Sheet: /CHARGER/</text>
<text x="178" y="181">Francis Walsh</text>
<text x="178" y="186.7">File: CHARGER.sch</text>
<text x="178" y="196.9">KiCad E.D.A. kicad (5.1.6)-1</text>
<text x="178" y="194.1">Size: A4</text>
<text x="200" y="194.1">Date: 2020-10-22</text>
<text x="263" y="194.1">Rev: 0</text>
<text x="263" y="196.9">Id: 2/6</text>
</g>
<g font-size="1.8" fill="#840000">
<text x="35" y="11.9">1</text>
<text x="85" y="11.9">2</text>
<text x="135" y="11.9">3</text>
<text x="185" y="11.9">4</text>
<text x="235" y="11.9">5</text>
<text x="285" y="11.9">6</text>
<text x="77" y="27.9">3</text>
<text x="92.2" y="27.9">5</text>
<text x="10.4" y="35.9">A</text>
<text x="77" y="35.6">2</text>
<text x="77" y="33">4</text>
<text x="92.2" y="30.5">1</text>
<text x="285.4" y="35.9">A</text>
<text x="246.6" y="52.8" transform="rotate(-90 246.6 52.8)">3</text>
<text x="117.6" y="58.4">1</text>
<text x="138.7" y="59.7">21</text>
<text x="238.3" y="57.7">1</text>
<text x="117.6" y="61">2</text>
<text x="138.7" y="64.8">20</text>
<text x="162.1" y="64.8">2</text>
<text x="169.9" y="60.4" transform="rotate(-90 169.9 60.4)">1</text>
<text x="246.6" y="60.4" transform="rotate(-90 246.6 60.4)">2</text>
<text x="117.1" y="66">24</text>
<text x="117.6" y="71.1">3</text>
<text x="138.7" y="69.8">22</text>
<text x="162.1" y="69.8">3</text>
<text x="176" y="69.8">5</text>
<text x="117.1" y="77.5">10</text>
<text x="117.6" y="73.7">4</text>
<text x="138.7" y="74.9">18</text>
<text x="162.1" y="76.2">4</text>
<text x="117.1" y="80">11</text>
<text x="117.1" y="82.5">15</text>
<text x="169.9" y="82" transform="rotate(-90 169.9 82)">8</text>
<text x="10.4" y="85.9">B</text>
<text x="117.1" y="85.1">16</text>
<text x="138.7" y="86.4">19</text>
<text x="285.4" y="85.9">B</text>
<text x="117.6" y="90.2">5</text>
<text x="117.6" y="95.2">8</text>
<text x="117.6" y="92.7">9</text>
<text x="138.7" y="92.7">13</text>
<text x="138.7" y="90.2">14</text>
<text x="117.6" y="100.3">6</text>
<text x="138.7" y="100.3">12</text>
<text x="138.7" y="97.8">23</text>
<text x="128" y="106.8" transform="rotate(-90 128 106.8)">EP</text>
<text x="130.6" y="106.6" transform="rotate(-90 130.6 106.6)">17</text>
<text x="139.2" y="102.9">7</text>
<text x="10.4" y="135.9">C</text>
<text x="257.6" y="132.8" transform="rotate(-90 257.6 132.8)">2</text>
<text x="263.7" y="135.9">1</text>
<text x="285.4" y="135.9">C</text>
<text x="228.3" y="139.2" transform="rotate(-90 228.3 139.2)">3</text>
<text x="234.5" y="142.2">1</text>
<text x="257.6" y="140.4" transform="rotate(-90 257.6 140.4)">3</text>
<text x="228.3" y="146.8" transform="rotate(-90 228.3 146.8)">2</text>
<text x="131.6" y="179.1">4</text>
<text x="135.6" y="176.6" transform="rotate(-90 135.6 176.6)">3</text>
<text x="10.4" y="185.9">D</text>
<text x="131.6" y="184.1">5</text>
<text x="144.3" y="181.6">1</text>
<text x="285.4" y="185.9">D</text>
<text x="135.6" y="188.1" transform="rotate(-90 135.6 188.1)">2</text>
<text x="35" y="199.9">1</text>
<text x="85" y="199.9">2</text>
<text x="135" y="199.9">3</text>
<text x="185" y="199.9">4</text>
<text x="235" y="199.9">5</text>
<text x="285" y="199.9">6</text>
</g>
<g font-size="1.8" fill="#008484">
<text x="83" y="23.2">U100</text>
<text x="100.8" y="23.8">R116</text>
<text x="106.2" y="23.8">10m</text>
<text x="77.6" y="25.5">BTS6142DAUMA1</text>
<text x="79.8" y="28.8">VBB</text>
<text x="86.7" y="28.8">OUT</text>
<text x="79.8" y="33.9">IS</text>
<text x="86.7" y="31.4">OUT</text>
<text x="143" y="34.1">10uF</text>
<text x="143" y="31.7">C106</text>
<text x="153.1" y="34.1">10uF</text>
<text x="153.2" y="31.7">C110</text>
<text x="163.3" y="34.1">10uF</text>
<text x="163.3" y="31.7">C112</text>
<text x="64.4" y="39.1">R110</text>
<text x="64.4" y="41.4">330</text>
<text x="79.8" y="36.4">IN</text>
<text x="103.3" y="46.7">C105</text>
<text x="137.9" y="44.7">GND</text>
<text x="148" y="44.7">GND</text>
<text x="158.2" y="44.7">GND</text>
<text x="225.2" y="47.8">R127</text>
<text x="236.4" y="46.9">C120</text>
<text x="60.4" y="48.5">GND</text>
<text x="103.7" y="49.2">0.1u</text>
<text x="126.8" y="53.6">U101</text>
<text x="224.1" y="50.3">100k</text>
<text x="236.4" y="49.2">0.1uF</text>
<text x="38.5" y="59.4">100mA</text>
<text x="38.5" y="56.8">F101</text>
<text x="47.4" y="58.9">CUS520</text>
<text x="48.7" y="56.6">D105</text>
<text x="90.4" y="56.6">0.1uF</text>
<text x="90.8" y="54.2">C104</text>
<text x="120.4" y="59.3">ACN</text>
<text x="125.1" y="56">BQ2461x</text>
<text x="158.1" y="58.1">CSD87331</text>
<text x="160.5" y="55.5">U103</text>
<text x="216.3" y="54.3">R126</text>
<text x="221.3" y="54.3">1k</text>
<text x="248.1" y="55.5">Q103</text>
<text x="248.3" y="57.8">SIS413DN</text>
<text x="38.5" y="65.7">F102</text>
<text x="48.7" y="65.5">D106</text>
<text x="63.9" y="64.4">R107</text>
<text x="70.2" y="64.4">10</text>
<text x="96" y="63.7">GND</text>
<text x="120.4" y="61.8">ACP</text>
<text x="131.9" y="60.6">HIDRV</text>
<text x="135" y="65.7">PH</text>
<text x="180.5" y="62.5">SW_NODE</text>
<text x="180.7" y="60.2">TP2</text>
<text x="182.1" y="65.8">L101</text>
<text x="190.9" y="65.7">R122</text>
<text x="196.4" y="65.7">10m</text>
<text x="266.8" y="61.3">+BATT</text>
<text x="38.5" y="68.2">100mA</text>
<text x="47.4" y="67.8">CUS520</text>
<text x="120.4" y="66.9">VCC</text>
<text x="132.8" y="70.7">BTST</text>
<text x="145.2" y="67">C111</text>
<text x="150.6" y="67">0.1u</text>
<text x="181.7" y="68.1">4.7uH</text>
<text x="71.8" y="72">C103</text>
<text x="73" y="74.3">1uF</text>
<text x="120.4" y="72">ACDRV</text>
<text x="120.4" y="74.5">CE</text>
<text x="131.1" y="75.8">REGEN</text>
<text x="146.7" y="74.5">BAT54T1G</text>
<text x="146.9" y="72.2">D104</text>
<text x="193.5" y="74.6">C115</text>
<text x="209" y="76">10uF</text>
<text x="209.1" y="73.7">C116</text>
<text x="220.4" y="76">10uF</text>
<text x="220.5" y="73.7">C117</text>
<text x="76.9" y="80.3">GND</text>
<text x="120.4" y="78.4">VREF</text>
<text x="120.4" y="80.9">ISET1</text>
<text x="120.4" y="83.4">ISET2</text>
<text x="147.8" y="78.3">C109</text>
<text x="147.8" y="80.8">1uF</text>
<text x="181.9" y="83.2">0.1uF</text>
<text x="182.2" y="80.9">C114</text>
<text x="193.8" y="80.9">0.1u</text>
<text x="120.4" y="86">ACSET</text>
<text x="131.2" y="87.2">LODRV</text>
<text x="143" y="85.3">GND</text>
<text x="168.4" y="87.9">GND</text>
<text x="187.4" y="89.1">GND</text>
<text x="203.9" y="86.6">GND</text>
<text x="215.3" y="86.6">GND</text>
<text x="120.4" y="91.1">STAT1</text>
<text x="120.4" y="93.6">STAT2</text>
<text x="133.7" y="93.6">SRN</text>
<text x="133.8" y="91.1">SRP</text>
<text x="120.4" y="101.2">TS</text>
<text x="120.4" y="96.1">PG</text>
<text x="129" y="98.7">BATTDRV</text>
<text x="133.9" y="101.2">VFB</text>
<text x="128.9" y="103.4" transform="rotate(-90 128.9 103.4)">GND</text>
<text x="131.4" y="103.4" transform="rotate(-90 131.4 103.4)">GND</text>
<text x="134" y="103.8">TTC</text>
<text x="146.3" y="107.7">C107</text>
<text x="146.2" y="110">22nF</text>
<text x="127.7" y="114.5">GND</text>
<text x="141.7" y="115.8">GND</text>
<text x="102.4" y="121">+3V3</text>
<text x="28.4" y="126.7">R101</text>
<text x="29.7" y="129.2">10k</text>
<text x="37.3" y="126.7">R105</text>
<text x="38.6" y="129.2">10k</text>
<text x="44.9" y="126.7">R108</text>
<text x="46.3" y="129.2">10k</text>
<text x="98" y="128">R112</text>
<text x="101.5" y="130.3">0</text>
<text x="113.5" y="130.3">0</text>
<text x="113.7" y="128">R114</text>
<text x="166" y="131.8">R119</text>
<text x="230.7" y="130.6">RIN_1</text>
<text x="263.3" y="129.2">R125</text>
<text x="264.7" y="131.7">68k</text>
<text x="20.5" y="136.7">1uF</text>
<text x="20.7" y="134.2">C101</text>
<text x="95.7" y="136.8">R111</text>
<text x="103.3" y="136.8">R113</text>
<text x="109.6" y="136.8">R115</text>
<text x="166.1" y="134.2">9.31k</text>
<text x="184.4" y="134.9">VFB</text>
<text x="184.5" y="132.6">TP3</text>
<text x="230.8" y="132.9">100</text>
<text x="249.2" y="137.8">BSS84</text>
<text x="250.4" y="135.5">Q102</text>
<text x="270.9" y="134.3">R128</text>
<text x="276.4" y="134.3">0</text>
<text x="28.1" y="139.5">R102</text>
<text x="29" y="141.8">3.3k</text>
<text x="37" y="139.5">R106</text>
<text x="38.3" y="141.8">330</text>
<text x="44.9" y="139.4">R109</text>
<text x="46.1" y="141.9">15k</text>
<text x="96.9" y="143">D101</text>
<text x="98" y="139.4">1k</text>
<text x="104.4" y="139.4">1k</text>
<text x="110.7" y="139.4">1k</text>
<text x="149.3" y="142">TH101</text>
<text x="166" y="142">R120</text>
<text x="173.1" y="140.5">R121</text>
<text x="178.8" y="140.5">100</text>
<text x="188.2" y="141.9">C113</text>
<text x="221.2" y="142">Q101</text>
<text x="237.9" y="140.6">R123</text>
<text x="243.6" y="140.6">100</text>
<text x="272" y="141.9">C119</text>
<text x="24.8" y="147.6">GND</text>
<text x="32.5" y="147.6">GND</text>
<text x="41.4" y="147.6">GND</text>
<text x="49" y="147.6">GND</text>
<text x="97.8" y="145.6">GN</text>
<text x="104.2" y="145.6">GN</text>
<text x="110.5" y="145.6">GN</text>
<text x="145.4" y="144.3">NTC_TERM</text>
<text x="166" y="144.3">430k</text>
<text x="188.1" y="144.2">0.1uF</text>
<text x="217.8" y="144.3">2N7002K</text>
<text x="251.6" y="148">10nF</text>
<text x="251.7" y="145.7">C118</text>
<text x="259.4" y="147">68k</text>
<text x="259.5" y="144.4">R124</text>
<text x="271.9" y="144.2">10nF</text>
<text x="155.7" y="153.9">GND</text>
<text x="162" y="153.9">GND</text>
<text x="183.6" y="153.9">GND</text>
<text x="226.5" y="156.5">GND</text>
<text x="246.8" y="156.5">GND</text>
<text x="256" y="156.5">GND</text>
<text x="33.1" y="164.2">+BATT</text>
<text x="133.9" y="162.9">+3.3V</text>
<text x="29.5" y="173">VFB</text>
<text x="29.6" y="170.7">TP1</text>
<text x="37.7" y="171.2">R103</text>
<text x="37.8" y="173.5">499k</text>
<text x="47.1" y="173.5">22pF</text>
<text x="47.2" y="171.2">C102</text>
<text x="146.2" y="173.4">0.1uF</text>
<text x="146.3" y="171.1">C108</text>
<text x="113.5" y="177.5">R117</text>
<text x="118.9" y="177.5">0</text>
<text x="133.5" y="180">+</text>
<text x="141.7" y="179.3">GND</text>
<text x="37.7" y="181.4">R104</text>
<text x="37.8" y="183.7">100k</text>
<text x="113.5" y="182.5">R118</text>
<text x="118.9" y="182.5">0</text>
<text x="136.5" y="185.5" transform="rotate(-90 136.5 185.5)">GND V+</text>
<text x="142.6" y="188.9">INA196</text>
<text x="142.7" y="186.4">U102</text>
<text x="33.7" y="193.3">GND</text>
<text x="134.1" y="195.8">GND</text>
</g>
<g font-size="1.8" fill="#848400">
<text x="15.5" y="28.8">CHG_UNFUSED</text>
<text x="268.2" y="28.8">SYS_PWR_OUT</text>
<text x="43.2" y="33.9">ANALOG_I_SYS</text>
<text x="86.7" y="74.5">BQ24617_CHG_EN</text>
<text x="155.2" y="182.5">ANALOG_I_CHG</text>
</g>
<g font-size="1.8" fill="#840084">
<text x="101.5" y="26.3">1W</text>
<text x="106.7" y="26.3">1%</text>
<text x="142.8" y="38.7">X7R</text>
<text x="143" y="36.4">100V</text>
<text x="153" y="38.7">X7R</text>
<text x="153.2" y="36.4">100V</text>
<text x="163.1" y="38.7">X7R</text>
<text x="163.3" y="36.4">100V</text>
<text x="64" y="46.7">0.1W</text>
<text x="64" y="44.1">0.1%</text>
<text x="236.3" y="51.5">50V</text>
<text x="91.1" y="59.2">50V</text>
<text x="103.8" y="55.5">50V</text>
<text x="66.5" y="69.5">0.1W</text>
<text x="147" y="69.5">25V</text>
<text x="191.7" y="68.2">1W</text>
<text x="196.8" y="68.2">1%</text>
<text x="73.4" y="77">25V</text>
<text x="147.5" y="83.4">6V</text>
<text x="194" y="83.5">25V</text>
<text x="208.9" y="80.6">X7R</text>
<text x="209" y="78.3">100V</text>
<text x="220.3" y="80.6">X7R</text>
<text x="220.5" y="78.3">100V</text>
<text x="182.6" y="85.9">25V</text>
<text x="145.5" y="112.7">C0G</text>
<text x="28.5" y="131.7">0.1%</text>
<text x="38.6" y="131.7">0.1%</text>
<text x="45" y="131.7">0.1%</text>
<text x="165.1" y="136.8">1%</text>
<text x="231.1" y="135.6">1%</text>
<text x="262.9" y="134.3">1/10W</text>
<text x="20.5" y="139.2">6V</text>
<text x="28.5" y="144.4">0.1%</text>
<text x="37.4" y="144.4">0.1%</text>
<text x="45" y="144.4">0.1%</text>
<text x="165.1" y="147">1%</text>
<text x="188.2" y="146.9">6V</text>
<text x="260.3" y="149.5">1/10W</text>
<text x="271.5" y="146.9">25V</text>
<text x="251.2" y="150.7">25V</text>
<text x="37.4" y="176.2">0.1%</text>
<text x="46.7" y="176.2">25V</text>
<text x="146.3" y="176.1">6V</text>
<text x="37.4" y="186.4">0.1%</text>
</g>
<g font-size="1.8" fill="#008400">
<text x="103.3" y="143">D102</text>
<text x="109.6" y="143">D103</text>
</g>
<g font-size="1.4">
<text x="38.1" y="27.9">CHG_UNFUSED</text>
<text x="119.4" y="27.9">SYS_PWR_MEASURED</text>
<text x="67.3" y="35.6">CHG_LS_EN</text>
<text x="110.5" y="58.4">I_SYS_N</text>
<text x="208.3" y="55.9">BATTDRV</text>
<text x="104.1" y="61">I_SYS_P</text>
<text x="19" y="69.8">SYS_PWR_MEASURED</text>
<text x="104.1" y="71.1">AC_DRV</text>
<text x="229.9" y="69.8">POS_BAT</text>
<text x="104.1" y="77.5">VREF</text>
<text x="104.1" y="80">ISET1</text>
<text x="104.1" y="82.5">ISET2</text>
<text x="104.1" y="85.1">ACSET</text>
<text x="104.1" y="92.7">STAT2</text>
<text x="104.1" y="90.2">STAT1</text>
<text x="104.1" y="95.2">POWER_GOOD</text>
<text x="161.3" y="90.2">I_CHG_P</text>
<text x="161.3" y="92.7">I_CHG_N</text>
<text x="104.1" y="100.3">CHG_THERM</text>
<text x="142.2" y="100.3">BQ_24617_VFB</text>
<text x="145.8" y="97.8">BATTDRV</text>
<text x="53.5" y="124.5">VREF</text>
<text x="111.2" y="123.2">AC_UNFUSED</text>
<text x="158.7" y="124.5">VREF</text>
<text x="218.4" y="124.5">CHG_LS_EN</text>
<text x="272.7" y="125.7">CHG_UNFUSED</text>
<text x="52.5" y="137.2">ACSET</text>
<text x="53.3" y="134.6">ISET2</text>
<text x="53.3" y="132.1">ISET1</text>
<text x="188.1" y="137.2">CHG_THERM</text>
<text x="277.5" y="135.9">AC_DRV</text>
<text x="121.4" y="148.6">STAT1</text>
<text x="115.5" y="153.7">POWER_GOOD</text>
<text x="121.4" y="151.1">STAT2</text>
<text x="15.2" y="176.5">BQ_24617_VFB</text>
<text x="105.4" y="179.1">I_CHG_P</text>
<text x="120.6" y="179.1">I_CHG_JMP_P</text>
<text x="105.4" y="184.1">I_CHG_N</text>
<text x="120.6" y="184.1">I_CHG_JMP_N</text>
</g>
<g font-size="1.4" fill="#0000c2">
<text x="69.8" y="41.5">Max IS current is 10mA under fault.</text>
<text x="69.8" y="43.2">330 ohm means max voltage of 3.1V</text>
<text x="63.5" y="59.3">VCC max current is 25mA</text>
<text x="63.5" y="61">I^R = .025*.025*10 &lt; 0.1W</text>
<text x="25.4" y="74.5">Diode OR the System Bus and AC Charge Power.</text>
<text x="25.4" y="76.2">IC pulls from CHG while charging, System otherwise.</text>
<text x="152.4" y="105.2">TTC pin sets time limit on charge</text>
<text x="152.4" y="106.8">0.01uF = 1 hour</text>
<text x="152.4" y="108.5">0.11uF = 10 hours</text>
<text x="152.4" y="110.1">5.6 min/nF</text>
<text x="152.4" y="111.8">Cells should be 0.5C charge so we gucci w/ 2 hour</text>
<text x="22.9" y="117.3">- ISET1 sets max current during charge (0.5C*8A = 4A)</text>
<text x="22.9" y="119">- ISET2 sets precharge AND termination charge current (100mA)</text>
<text x="22.9" y="120.6">- ACSET sets the max AC adapter current (10A)</text>
<text x="167.6" y="122">Option for thermistor.</text>
<text x="167.6" y="123.7">DNC for initial build</text>
<text x="167.6" y="125.3">Just pop. voltage div. as dummy therm.</text>
<text x="229.9" y="121.9">&lt;----- Load Switch | Charger IC -----&gt;</text>
<text x="119.4" y="127.9">Option to choose LED power.</text>
<text x="119.4" y="129.5">Use 10kOhm for AC_Adapter</text>
<text x="167.6" y="127">Filter 3db freq: 16kHz</text>
<text x="237.5" y="130.4">RIN_1 controls slew</text>
<text x="237.5" y="132.1">rate of the system bus</text>
<text x="24.1" y="151.3">- VREF = 3.3V</text>
<text x="24.1" y="152.9">- V_ISET1 = I_CHG * 20 * RSR = 0.8V</text>
<text x="24.1" y="154.6">- V_ISET2 = I_TERM * 100 * RSR = 0.1V</text>
<text x="24.1" y="156.2">- V_ACSET = I_AC * 20 * R_AC = 2V</text>
<text x="224.8" y="160">Inverter glue logic for charger IC to supply load switch</text>
<text x="97.8" y="165.7">- Current amplifier is 20V/V</text>
<text x="97.8" y="167.4">- Expected max output voltage is 2V (10A)</text>
<text x="97.8" y="169">- Protection and filtering on MCU page</text>
<text x="97.8" y="170.7">- Jumpers place in case BQ current sense</text>
<text x="97.8" y="174">- Bandwidth of 500kHz so may alias waveform</text>
<text x="98.9" y="172.3">input impedance is low</text>
<text x="43.2" y="180.1">- Final charge voltage set using this</text>
<text x="43.2" y="181.7">voltage divider</text>
<text x="43.2" y="183.4">- V_bat = 2.1 * (1+R_top/R_bot)</text>
<text x="43.2" y="185">- V_bat = 4.2*3 = 12.6</text>
<text x="43.2" y="186.7">12.6 * 2.1 - 1 = 5 = R_top/R_bot</text>
</g>
</svg>
